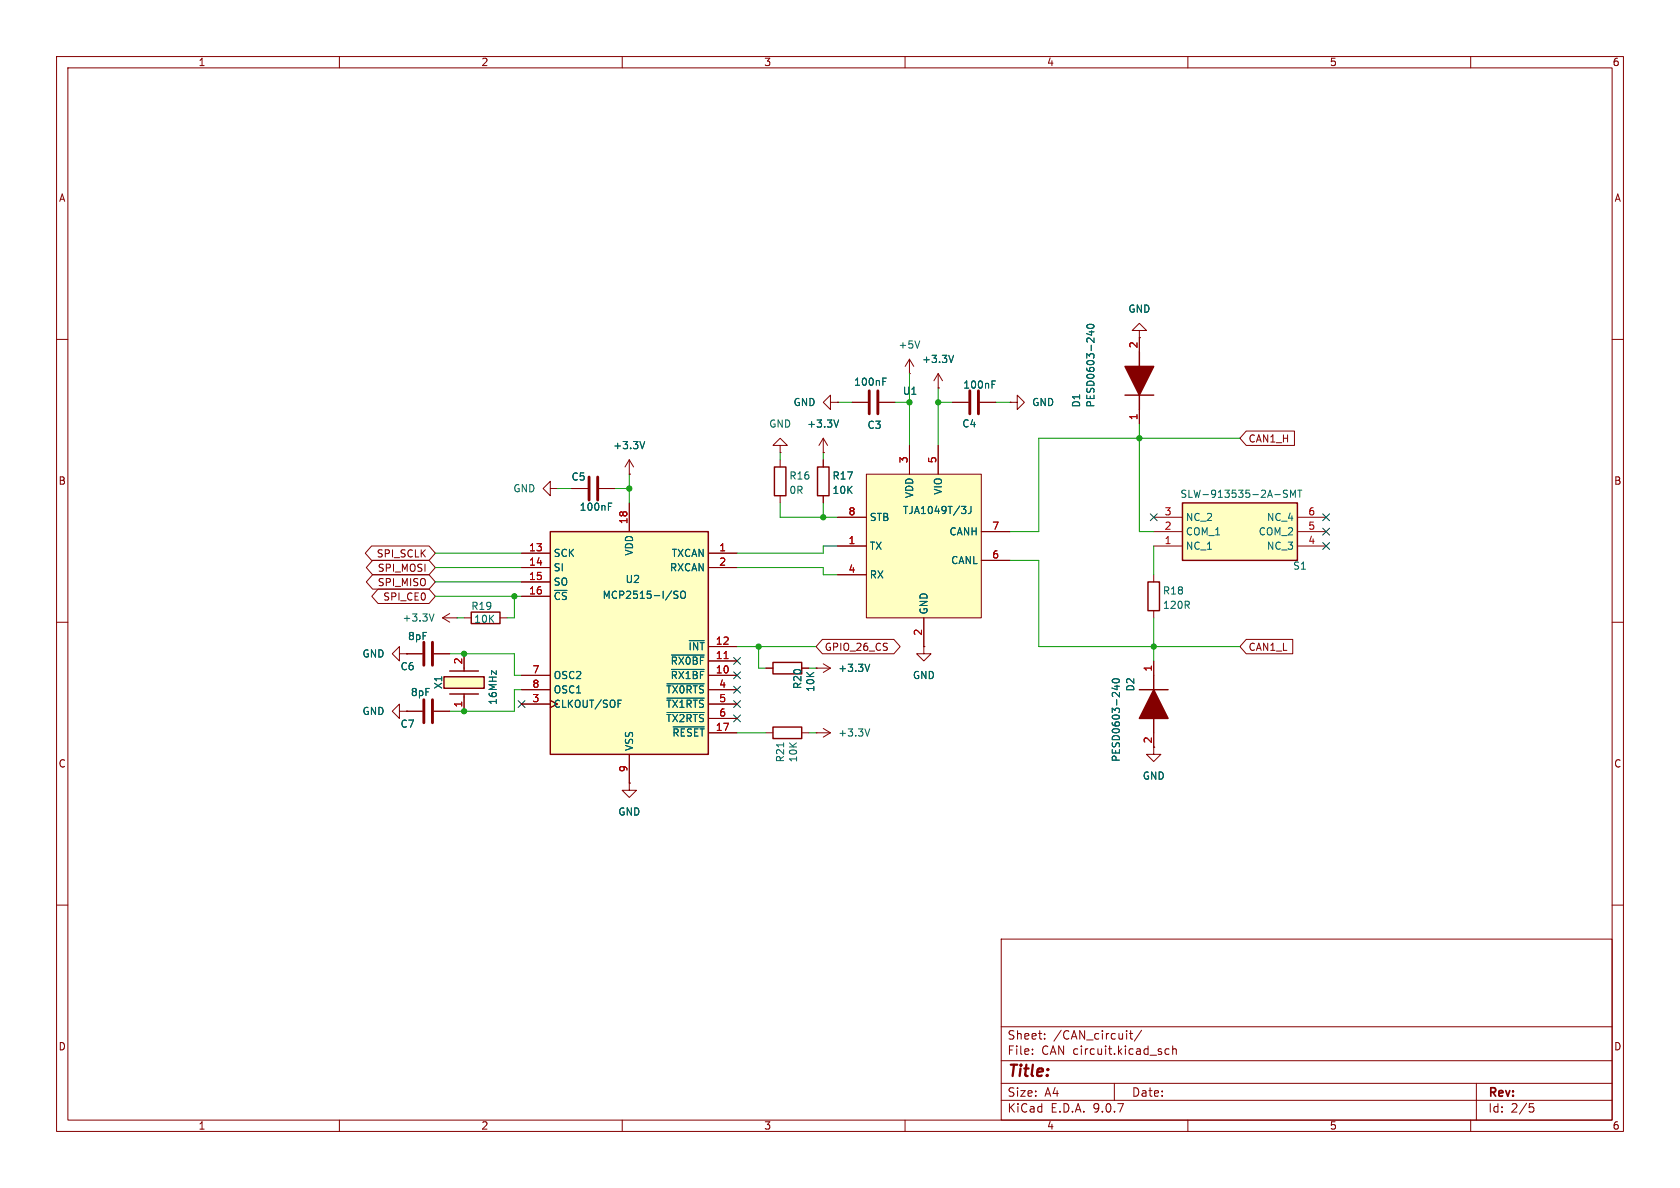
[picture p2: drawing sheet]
<svg xmlns="http://www.w3.org/2000/svg" width="297mm" height="210mm" viewBox="0 0 297 210" stroke-linecap="round" stroke-linejoin="round" font-family="sans-serif">
<g fill="none" stroke="#840000" stroke-width=".18">
<path d="M10 10h277v190h-277zM12 12h273v186h-273zM60 10v2M110 10v2M160 10v2M210 10v2M260 10v2M201.4 58.4h1.3l-1.3-1.2-1.2 1.2h1.2v1.3M201.4 59.7h.1M201.4 59.7v2.5M10 60h2M160.8 66h.1"/>
<path d="M160.8 63.5l-.8 1.3M160.8 63.5l.7 1.3M160.8 63.5v2.5M165.9 68.6h.1M165.9 66l-.8 1.3M165.9 66l.7 1.3M165.9 66v2.6M178.6 71.1h1.2v-1.2l1.3 1.2-1.3 1.3v-1.3M178.6 71.1h.1M201.4 72.4v2.5M285 60h2M101.1 86.4h2.8"/>
<path d="M105.9 86.4h2.8M111.3 83.8h.1M111.3 81.3l-.8 1.3M111.3 81.3l.7 1.3M111.3 81.3v2.5M10 110h2M70.6 115.6v-1.3l-1.3 1.3 1.3 1.2v-1.2h1.3M71.9 115.6h.1M78.2 109.2l1.3 .8M78.2 109.2h2.6M79.5 108.5l-1.3 .7M80.8 109.2h.1"/>
<path d="M204 101.6v1.3M204 108v1.2M285 110h2M70.6 125.7v-1.2l-1.3 1.2 1.3 1.3v-1.3h1.3M71.9 125.7h.1M10 160h2M177 166h108v32h-108zM285 160h2M60 198v2M110 198v2M160 198v2M177 194.5h108"/>
<path d="M177 191.5h108M177 187.5h108M177 181.5h108M182.5 186.3v.1M182.5 185.5v.1M184.7 183.6v.1M184.7 182.8v.1M197 191.5v3M199.2 182.2v.1M199.7 182.7h.5M199.9 182.2v1.3l.3 .2M201.8 182.1l-1.3 2"/>
<path d="M206.7 185.5l-.5-.1-.2 .3v.4l.1 .2h.6M207.3 185.5l.2-.1 .4 .1 .1 .9M207.3 184.9v1.5M210 198v2M260 198v2M261 191.5v6.5M270.4 195.1h.7M270.5 195.7h.4l.3 .3-.2 .5-.5 .1"/>
</g>
<path d="M192.3 57.5a.69 .69 0 0 1 1.1 .3 .72 .72 0 0 1-1.3-.2zM192.6 58.7h.8M193 58.5v.8l-.9-.3M114 78l-.5 1.3M162.6 60.3l-.4 1.2M168.6 62.8l-.4 1.3M107.6 89.5h.4M107.6 88.9h.6M76.7 108.5l-.4 1.3" fill="none" stroke="#006464" stroke-width=".18"/>
<path d="M198.9 69.9h5.1M201.4 62.2v2.6M201.4 69.9v2.5M202.9 102.9h2.1v5.1h-2.1z" fill="none" stroke="#840000" stroke-width=".25"/>
<path d="M198.9 64.8h5.1l-2.6 5.1z" fill="#840000" stroke="#840000" stroke-width=".25"/>
<path d="M104.1 84.3v4.1M105.7 84.3v4.1" fill="none" stroke="#840000" stroke-width=".51"/>
<path d="M209 88.9h20.4v10.2h-20.4z" fill="#ffffc2"/>
<path d="M209 88.9h20.4v10.2h-20.4z" fill="none" stroke="#840000" stroke-width=".25"/>
<path d="M150.6 71.1h2.8M155.4 71.1h2.8M204 96.5h5M204 94h5M204 91.4h5M229.4 96.5h5M229.4 94h5M229.4 91.4h5" fill="none" stroke="#840000" stroke-width=".18"/>
<path d="M156.1 67.4h.4M156.1 66.8h.6M227.6 86.7l-.5-.1-.2 .2v.3l.6 .3 .1 .3-.2 .2h-.5M228.2 87.9v-1.3l.4 1 .4-1v1.3M229.4 86.6h.7M229.8 86.6v1.3" fill="none" stroke="#006464" stroke-width=".18"/>
<path d="M153.7 69.1v4.1M155.2 69.1v4.1" fill="none" stroke="#840000" stroke-width=".51"/>
<path d="M153.2 83.8h20.3v25.4h-20.3z" fill="#ffffc2"/>
<path d="M153.2 83.8h20.3v25.4h-20.3z" fill="none" stroke="#800000" stroke-width=".18"/>
<g fill="none" stroke="#840000" stroke-width=".18">
<path d="M137.9 78.7h1.3l-1.3-1.2-1.2 1.2h1.2v1.3M146.8 71.1v-1.2l-1.3 1.2 1.3 1.3v-1.3h1.3M148.1 71.1h.1M160.8 78.7v5.1M165.9 78.7v5.1M168.4 71.1h2.8M173.2 71.1h2.8M137.9 80h.1M137.9 81.3v1.3M137.9 87.6v1.3M148.1 91.4h5.1M148.1 96.5h5.1"/>
<path d="M173.5 94h5.1M173.5 99.1h5.1M82 109.2h1.3M88.4 109.2h1.3M135.4 118.1h1.3M141.7 118.1h1.3M144.3 118.1h.1M144.3 118.1h2.5M145.5 117.3l1.3 .8M146.8 118.1l-1.3 .8M148.1 101.6h5.1M163.3 114.3v1.3h1.3l-1.3 1.2-1.2-1.2h1.2"/>
<path d="M163.3 114.3h.1M163.3 109.2v5.1M204 116.8v2.6M111.3 138.4v1.3h1.2l-1.2 1.3-1.3-1.3h1.3M111.3 138.4h.1M135.4 129.5h1.3M141.7 129.5h1.3M144.3 129.5h.1M144.3 129.5h2.5M145.5 128.8l1.3 .7M146.8 129.5l-1.3 .8M204 129.5v3.9h1.2l-1.2 1.2-1.3-1.2h1.3"/>
</g>
<path d="M175.4 67.9h.4M175.4 67.3h.6M170 89.5h.8l-.5 .5M170.5 90l.3 .2v.3l-.3 .3M171.7 89.5v.9a.41 .41 0 0 1-.5 .4M153.8 117.4l-.5 1.3M138.5 131.3v.7M153.8 128.8l-.5 1.3M196.7 120.2a.75 .75 0 0 1 1.2 .2 .72 .72 0 0 1-1.3-.1zM197.1 121.3h.8M197.5 121.1v.8l-.9-.3" fill="none" stroke="#006464" stroke-width=".18"/>
<path d="M136.9 82.6h2v5h-2zM83.3 108.2h5.1v2h-5.1zM136.7 117.1h5v2h-5zM204 119.4v2.5M136.7 128.5h5v2.1h-5zM201.4 121.9h5.1M204 127v2.5" fill="none" stroke="#840000" stroke-width=".25"/>
<path d="M204 121.9l2.5 5.1h-5.1z" fill="#840000" stroke="#840000" stroke-width=".25"/>
<path d="M171.4 69.1v4.1M173 69.1v4.1" fill="none" stroke="#840000" stroke-width=".51"/>
<path d="M97.3 94h27.9v39.4h-27.9z" fill="#ffffc2"/>
<path d="M97.3 94h27.9v39.4h-27.9z" fill="none" stroke="#800000" stroke-width=".25"/>
<g fill="none" stroke="#840000" stroke-width=".18">
<path d="M145.5 77.5v2.5M145.5 77.5l-.7 1.2M145.5 77.5l.8 1.2M92.2 97.8h5.1M97.3 86.4v-1.3l-1.3 1.3 1.3 1.2v-1.2h1.3M98.6 86.4h.1M111.3 88.9v5.1M125.2 97.8h5.1M145.5 80h.1M145.5 81.3v1.3M145.5 87.6v1.3M92.2 100.3h5.1"/>
<path d="M92.2 102.9h5.1M92.2 105.4h5.1M92.2 119.4h5.1M125.2 100.3h5.1M125.2 119.4h5.1M125.2 114.3h5.1M125.2 116.8h5.1M92.2 121.9h5.1M92.2 124.5h5.1M111.3 133.4v5M125.2 121.9h5.1M125.2 124.5h5.1"/>
<path d="M125.2 127h5.1M125.2 129.5h5.1"/>
</g>
<path d="M148.3 74.2l-.5 1.3M118.7 115.8h5.8M118.7 118.3h5.8M119.8 104.6l-.4-.1-.2 .1v.4l.5 .2 .1 .3-.2 .3-.5-.1M120.5 104.6l.1-.1a.43 .43 0 0 1 .6 .4v.4a.42 .42 0 0 1-.5 .5 .42 .42 0 0 1-.4-.5v-.4zM121.8 113.3h2.7M109.3 124.4h.4M109.3 123.8h.6M117.9 120.9h6.6M117.9 123.4h6.6M117.9 126h6.6M119 128.5h5.5" fill="none" stroke="#006464" stroke-width=".18"/>
<path d="M144.5 82.6h2.1v5h-2.1z" fill="none" stroke="#840000" stroke-width=".25"/>
<path d="M78.5 119.6h7.1v2.1h-7.1z" fill="#ffffc2"/>
<path d="M78.5 119.6h7.1v2.1h-7.1zM79.5 118.6h5.1M82 118.1v.5M79.5 122.7h5.1M82 122.7v.5" fill="none" stroke="#840000" stroke-width=".25"/>
<g fill="none" stroke="#840000" stroke-width=".18">
<path d="M201.4 59.7h.1M201.4 59.7v2.5M148.1 71.1h.1M150.6 71.1h2.8M155.4 71.1h2.8M160.8 78.7v5.1M165.9 68.6h.1M165.9 78.7v5.1M168.4 71.1h2.8M173.2 71.1h2.8M178.6 71.1h.1M201.4 72.4v2.5"/>
<path d="M220.3 76.2h8.5v2.5h-8.5l-1.1-1.2zM65.7 96.5h10.2l1.1 1.3-1.1 1.3h-10.2l-1.1-1.3zM65.9 99.1h10l1.1 1.2-1.1 1.3h-10l-1.1-1.3zM92.2 97.8h5.1M101.1 86.4h2.8M105.9 86.4h2.8M111.3 83.8h.1M111.3 88.9v5.1M125.2 97.8h5.1M145.5 80h.1M145.5 81.3v1.3M145.5 87.6v1.3"/>
<path d="M148.1 91.4h5.1M148.1 96.5h5.1M173.5 94h5.1M173.5 99.1h5.1M65.9 101.6h10l1.1 1.3-1.1 1.2h-10l-1.1-1.2zM66.8 104.1h9.1l1.1 1.3-1.1 1.3h-9.1l-1.1-1.3zM71.9 115.6h.1M71.9 115.6h2.8M76.7 115.6h2.8M82 115.6v2.5M92.2 100.3h5.1M92.2 102.9h5.1"/>
<path d="M92.2 105.4h5.1M92.2 119.4h5.1M125.2 100.3h5.1M125.2 119.4h5.1M125.2 114.3h5.1M125.2 116.8h5.1M135.4 118.1h1.3M141.7 118.1h1.3M144.3 118.1h.1M145.4 113h12.6l1.1 1.3-1.1 1.3h-12.6l-1.1-1.3zM148.1 101.6h5.1M163.3 114.3h.1"/>
<path d="M163.3 109.2v5.1M204 116.8v2.6M220.3 113h8.2v2.6h-8.2l-1.1-1.3zM71.9 125.7h.1M71.9 125.7h2.8M76.7 125.7h2.8M82 123.2v2.5M92.2 121.9h5.1M92.2 124.5h5.1M111.3 138.4h.1M111.3 133.4v5M125.2 121.9h5.1"/>
<path d="M125.2 124.5h5.1M125.2 127h5.1M125.2 129.5h5.1M204 129.5v2.6"/>
</g>
<path d="M74.9 113.5v4.1M76.5 113.5v4.1M74.9 123.7v4.1M76.5 123.7v4.1" fill="none" stroke="#840000" stroke-width=".51"/>
<g fill="none" stroke="#009600" stroke-width=".18">
<path d="M148.1 71.1h2.5M158.2 71.1h2.6M160.8 66v12.7M165.9 71.1h2.5M165.9 68.6v10.1M176 71.1h2.6M201.4 74.9v19.1h2.6M219.2 77.5h-35.6v16.5h-5M77 97.8h15.2M98.6 86.4h2.5M108.7 86.4h2.6M111.3 83.8v5.1"/>
<path d="M137.9 88.9v2.5h10.2M137.9 80v1.3M145.5 80v1.3M145.5 88.9v2.5M148.1 96.5h-2.6v1.3h-15.2M178.6 99.1h5v15.2h35.6M204 96.5v5.1M77 100.3h15.2M77 105.4h15.2M77 102.9h15.2M79.5 115.6h11.4v3.8h1.3M80.8 109.2h1.2"/>
<path d="M90.9 105.4v3.8h-1.2M130.3 100.3h15.2v1.3h2.6M130.3 114.3h14M134.1 114.3v3.8h1.3M143 118.1h1.3M204 109.2v7.6M92.2 121.9h-1.3v3.8h-11.4M130.3 129.5h5.1M143 129.5h1.3"/>
</g>
<g fill="none" stroke="#000084" stroke-width=".18">
<path d="M203.4 90.8l1.2 1.2M204.6 90.8l-1.2 1.2M233.8 95.9l1.3 1.2M233.8 90.8l1.3 1.2M233.8 93.4l1.3 1.2M235.1 95.9l-1.3 1.2M235.1 90.8l-1.3 1.2M235.1 93.4l-1.3 1.2M129.7 118.8l1.2 1.2M129.7 116.2l1.2 1.2M130.9 118.8l-1.2 1.2M130.9 116.2l-1.2 1.2"/>
<path d="M91.6 123.9l1.2 1.2M92.8 123.9l-1.2 1.2M129.7 121.3l1.2 1.2M129.7 123.9l1.2 1.2M129.7 126.4l1.2 1.2M130.9 121.3l-1.2 1.2M130.9 123.9l-1.2 1.2M130.9 126.4l-1.2 1.2"/>
</g>
<g fill="none" stroke="#006464" stroke-width=".18">
<path d="M192.3 57.5a.69 .69 0 0 1 1.1 .3 .72 .72 0 0 1-1.3-.2zM192.6 58.7h.8M193 58.5v.8l-.9-.3M114 78l-.5 1.3M148.3 74.2l-.5 1.3M156.1 67.4h.4M156.1 66.8h.6M168.6 62.8l-.4 1.3M175.4 67.9h.4M175.4 67.3h.6M107.6 89.5h.4M107.6 88.9h.6"/>
<path d="M170 89.5h.8l-.5 .5M170.5 90l.3 .2v.3l-.3 .3M171.7 89.5v.9a.41 .41 0 0 1-.5 .4M118.7 115.8h5.8M118.7 118.3h5.8M119.8 104.6l-.4-.1-.2 .1v.4l.5 .2 .1 .3-.2 .3-.5-.1M120.5 104.6l.1-.1a.43 .43 0 0 1 .6 .4v.4a.42 .42 0 0 1-.5 .5 .42 .42 0 0 1-.4-.5v-.4zM121.8 113.3h2.7M153.8 117.4l-.5 1.3M109.3 124.4h.4M109.3 123.8h.6M117.9 120.9h6.6"/>
<path d="M117.9 123.4h6.6M117.9 126h6.6M119 128.5h5.5M196.7 120.2a.75 .75 0 0 1 1.2 .2 .72 .72 0 0 1-1.3-.1zM197.1 121.3h.8M197.5 121.1v.8l-.9-.3"/>
</g>
<g fill="#009600" stroke="#009600" stroke-width=".18">
<circle cx="201.4" cy="77.5" r=".46"/>
<circle cx="204" cy="114.3" r=".46"/>
<circle cx="134.1" cy="114.3" r=".46"/>
<circle cx="111.3" cy="86.4" r=".46"/>
<circle cx="145.5" cy="91.4" r=".46"/>
<circle cx="90.9" cy="105.4" r=".46"/>
<circle cx="82" cy="115.6" r=".46"/>
<circle cx="82" cy="125.7" r=".46"/>
<circle cx="165.9" cy="71.1" r=".46"/>
<circle cx="160.8" cy="71.1" r=".46"/>
</g>
<text font-size="2.8" fill="#840000" x="178" y="190.9">Title:</text>
<g font-size="2.1" fill="#840000">
<text x="178" y="184">Sheet:</text>
<text x="186.2" y="184">/CAN_circuit/</text>
<text x="178" y="186.7">File:</text>
<text x="184.1" y="186.7">CAN circuit.kicad_sch</text>
<text x="178" y="196.9">KiCad</text>
<text x="178" y="194.1">Size:</text>
<text x="184.7" y="194.1">A4</text>
<text x="185.7" y="196.9">E.D.A.</text>
<text x="193.3" y="196.9">9.0.7</text>
<text x="200" y="194.1">Date:</text>
<text x="263" y="194.3">Rev:</text>
<text x="263" y="196.9">Id:</text>
<text x="267.1" y="196.9">2/5</text>
</g>
<g font-size="1.8" fill="#840000">
<text x="35" y="11.9">1</text>
<text x="85" y="11.9">2</text>
<text x="135" y="11.9">3</text>
<text x="185" y="11.9">4</text>
<text x="235" y="11.9">5</text>
<text x="285" y="11.9">6</text>
<text x="10.3" y="35.9">A</text>
<text x="285.3" y="35.9">A</text>
<text x="220.6" y="78.4">CAN1_H</text>
<text x="10.3" y="85.9">B</text>
<text x="285.3" y="85.9">B</text>
<text x="66.5" y="98.7">SPI_SCLK</text>
<text x="66.7" y="101.3">SPI_MOSI</text>
<text x="66.7" y="103.8">SPI_MISO</text>
<text x="67.6" y="106.4">SPI_CE0</text>
<text x="145.7" y="115.3">GPIO_26_CS</text>
<text x="220.6" y="115.3">CAN1_L</text>
<text x="203.7" y="131.5" transform="rotate(-90 203.7 131.5)">2</text>
<text x="10.3" y="135.9">C</text>
<text x="285.3" y="135.9">C</text>
<text x="10.3" y="185.9">D</text>
<text x="285.3" y="185.9">D</text>
<text x="35" y="199.9">1</text>
<text x="85" y="199.9">2</text>
<text x="135" y="199.9">3</text>
<text x="185" y="199.9">4</text>
<text x="235" y="199.9">5</text>
<text x="285" y="199.9">6</text>
</g>
<g font-size="1.8" fill="#006464">
<text x="199.4" y="55.5">GND</text>
<text x="158.7" y="61.8">+5V</text>
<text x="162.9" y="64.4">+3.3V</text>
<text x="140.2" y="72">GND</text>
<text x="150.9" y="68.4">100nF</text>
<text x="159.5" y="70">U1</text>
<text x="170.2" y="68.9">100nF</text>
<text x="182.4" y="72">GND</text>
<text x="135.9" y="75.8">GND</text>
<text x="142.6" y="75.8">+3.3V</text>
<text x="153.3" y="76">C3</text>
<text x="170" y="75.8">C4</text>
<text x="191.1" y="72.1" transform="rotate(-90 191.1 72.1)">D1</text>
<text x="193.7" y="72.1" transform="rotate(-90 193.7 72.1)">PESD0603-240</text>
<text x="108.3" y="79.6">+3.3V</text>
<text x="90.7" y="87.2">GND</text>
<text x="100.9" y="85.2">C5</text>
<text x="139.5" y="87.5">0R</text>
<text x="139.5" y="85">R16</text>
<text x="147.1" y="85">R17</text>
<text x="147.1" y="87.5">10K</text>
<text x="161.6" y="88.2" transform="rotate(-90 161.6 88.2)">VDD</text>
<text x="166.7" y="87.6" transform="rotate(-90 166.7 87.6)">VIO</text>
<text x="208.6" y="88.2">SLW-913535-2A-SMT</text>
<text x="102.4" y="90.5">100nF</text>
<text x="153.7" y="92.3">STB</text>
<text x="159.5" y="91.1">TJA1049T/3J</text>
<text x="167.8" y="94.8">CANH</text>
<text x="209.5" y="94.8">COM_1</text>
<text x="209.5" y="92.3">NC_2</text>
<text x="222.4" y="94.8">COM_2</text>
<text x="223.9" y="92.3">NC_4</text>
<text x="97.8" y="98.7">SCK</text>
<text x="97.8" y="101.2">SI</text>
<text x="112.1" y="98.3" transform="rotate(-90 112.1 98.3)">VDD</text>
<text x="118.3" y="101.2">RXCAN</text>
<text x="118.6" y="98.7">TXCAN</text>
<text x="153.7" y="97.4">TX</text>
<text x="168.1" y="99.9">CANL</text>
<text x="209.5" y="97.4">NC_1</text>
<text x="223.9" y="97.4">NC_3</text>
<text x="228.5" y="100.9">S1</text>
<text x="97.8" y="103.7">SO</text>
<text x="97.8" y="106.3">~{CS~{}}</text>
<text x="106.4" y="106.1">MCP2515-I/SO</text>
<text x="110.5" y="103.3">U2</text>
<text x="153.7" y="102.5">RX</text>
<text x="205.5" y="107.8">120R</text>
<text x="205.5" y="105.3">R18</text>
<text x="71.1" y="110.1">+3.3V</text>
<text x="72" y="113.3">8pF</text>
<text x="83.2" y="108">R19</text>
<text x="83.7" y="110.3">10K</text>
<text x="164.2" y="108.7" transform="rotate(-90 164.2 108.7)">GND</text>
<text x="64" y="116.4">GND</text>
<text x="70.7" y="118.7">C6</text>
<text x="121.6" y="115.2">~{INT~{}}</text>
<text x="148.1" y="119">+3.3V</text>
<text x="72.5" y="123.3">8pF</text>
<text x="78.4" y="121.9" transform="rotate(-90 78.4 121.9)">X1</text>
<text x="88" y="124.7" transform="rotate(-90 88 124.7)">16MHz</text>
<text x="97.8" y="120.2">OSC2</text>
<text x="97.8" y="122.8">OSC1</text>
<text x="97.8" y="125.3">CLKOUT/SOF</text>
<text x="117.7" y="122.8">~{TX0RTS~{}}</text>
<text x="117.7" y="125.3">~{TX1RTS~{}}</text>
<text x="118.5" y="120.2">~{RX1BF~{}}</text>
<text x="141.9" y="121.9" transform="rotate(-90 141.9 121.9)">R20</text>
<text x="144.2" y="122.4" transform="rotate(-90 144.2 122.4)">10K</text>
<text x="161.3" y="120.2">GND</text>
<text x="200.7" y="122.3" transform="rotate(-90 200.7 122.3)">D2</text>
<text x="64" y="126.6">GND</text>
<text x="70.7" y="128.8">C7</text>
<text x="117.7" y="127.9">~{TX2RTS~{}}</text>
<text x="118.8" y="130.4">~{RESET~{}}</text>
<text x="148.1" y="130.4">+3.3V</text>
<text x="112.1" y="132.8" transform="rotate(-90 112.1 132.8)">VSS</text>
<text x="138.8" y="134.9" transform="rotate(-90 138.8 134.9)">R21</text>
<text x="141.1" y="134.9" transform="rotate(-90 141.1 134.9)">10K</text>
<text x="198.2" y="134.8" transform="rotate(-90 198.2 134.8)">PESD0603-240</text>
<text x="201.9" y="138">GND</text>
<text x="109.2" y="144.4">GND</text>
</g>
<g font-size="1.8" fill="#a90000">
<text x="201.2" y="61.7" transform="rotate(-90 201.2 61.7)">2</text>
<text x="201.2" y="74.4" transform="rotate(-90 201.2 74.4)">1</text>
<text x="160.5" y="82" transform="rotate(-90 160.5 82)">3</text>
<text x="165.6" y="82" transform="rotate(-90 165.6 82)">5</text>
<text x="111" y="92.8" transform="rotate(-90 111 92.8)">18</text>
<text x="149.9" y="91.2">8</text>
<text x="175.3" y="93.7">7</text>
<text x="205.8" y="93.7">2</text>
<text x="205.8" y="91.2">3</text>
<text x="231.2" y="93.7">5</text>
<text x="231.2" y="91.2">6</text>
<text x="93.4" y="97.5">13</text>
<text x="93.4" y="100.1">14</text>
<text x="127.1" y="97.5">1</text>
<text x="127.1" y="100.1">2</text>
<text x="149.9" y="96.3">1</text>
<text x="149.9" y="101.3">4</text>
<text x="175.3" y="98.8">6</text>
<text x="205.8" y="96.3">1</text>
<text x="231.2" y="96.3">4</text>
<text x="93.4" y="102.6">15</text>
<text x="93.4" y="105.2">16</text>
<text x="163.1" y="112.5" transform="rotate(-90 163.1 112.5)">2</text>
<text x="81.8" y="117.5" transform="rotate(-90 81.8 117.5)">2</text>
<text x="94" y="119.1">7</text>
<text x="118.5" y="117.7">~{RX0BF~{}}</text>
<text x="126.5" y="114">12</text>
<text x="126.5" y="116.6">11</text>
<text x="126.5" y="119.1">10</text>
<text x="203.7" y="118.8" transform="rotate(-90 203.7 118.8)">1</text>
<text x="81.8" y="125.2" transform="rotate(-90 81.8 125.2)">1</text>
<text x="94" y="121.7">8</text>
<text x="94" y="124.2">3</text>
<text x="127.1" y="121.7">4</text>
<text x="127.1" y="124.2">5</text>
<text x="126.5" y="129.3">17</text>
<text x="127.1" y="126.7">6</text>
<text x="111" y="136.6" transform="rotate(-90 111 136.6)">9</text>
</g>
</svg>
